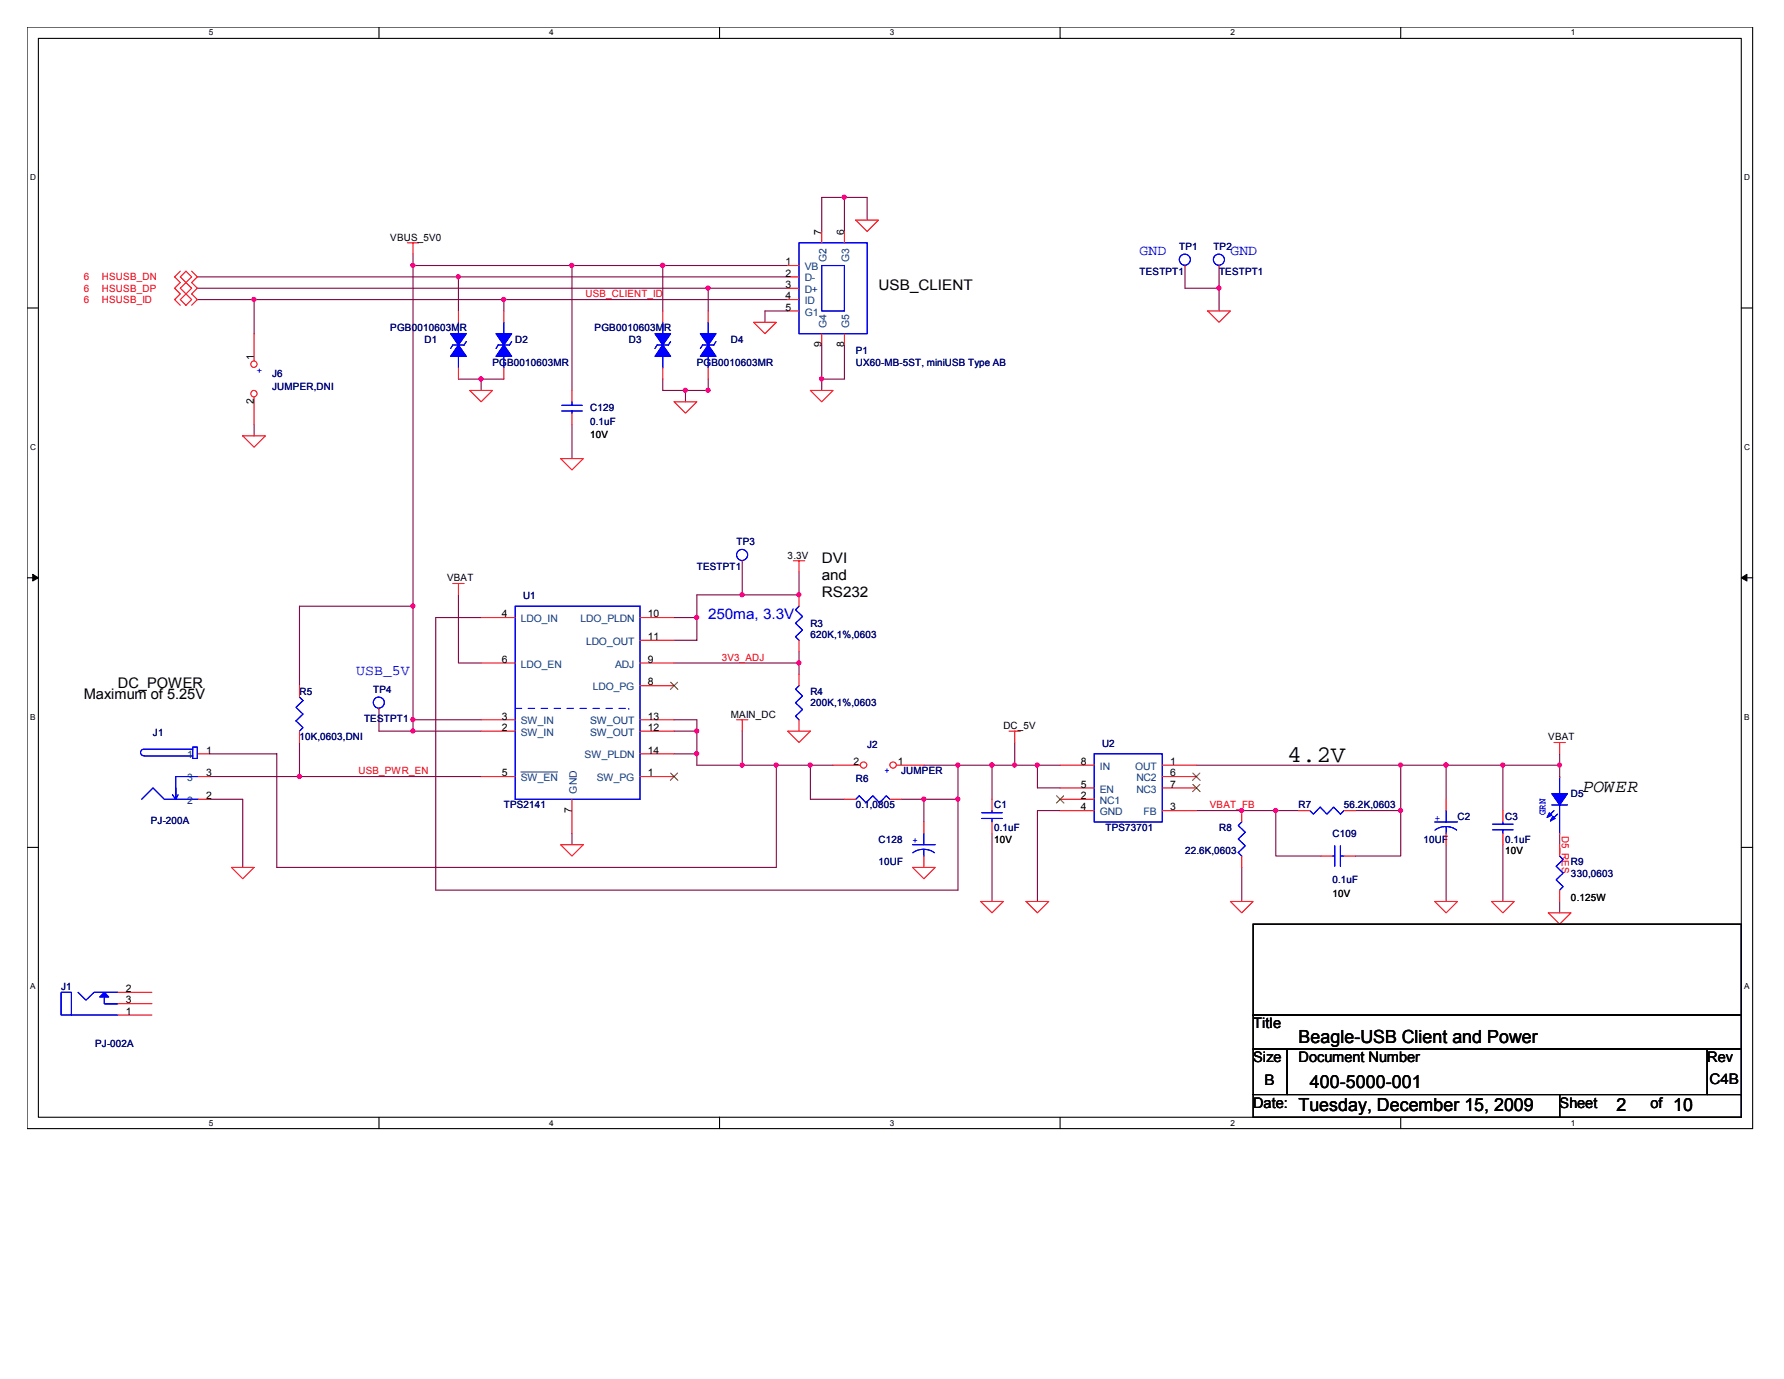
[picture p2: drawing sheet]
<svg xmlns="http://www.w3.org/2000/svg" width="279mm" height="216mm" viewBox="0 0 279 216" stroke-linecap="round" stroke-linejoin="round" font-family="sans-serif">
<path d="M4.2 4.2h270.3v172.5h-270.3zM6 6h266.7v168.9h-266.7z" fill="none" stroke="#000" stroke-width=".17"/>
<g fill="#fff">
<path d="M32.7 4.4h.7v1.4h-.7z"/>
<path d="M32.7 175.1h.7v1.4h-.7z"/>
</g>
<path d="M59.4 4.2v1.8M59.4 174.9v1.8" fill="none" stroke="#000" stroke-width=".17"/>
<g fill="#fff">
<path d="M86 4.4h.7v1.4h-.7z"/>
<path d="M86 175.1h.7v1.4h-.7z"/>
</g>
<path d="M112.7 4.2v1.8M112.7 174.9v1.8" fill="none" stroke="#000" stroke-width=".17"/>
<g fill="#fff">
<path d="M139.4 4.4h.6v1.4h-.6z"/>
<path d="M139.4 175.1h.6v1.4h-.6z"/>
</g>
<path d="M166 4.2v1.8M166 174.9v1.8" fill="none" stroke="#000" stroke-width=".17"/>
<g fill="#fff">
<path d="M192.7 4.4h.7v1.4h-.7z"/>
<path d="M192.7 175.1h.7v1.4h-.7z"/>
</g>
<path d="M219.4 4.2v1.8M219.4 174.9v1.8" fill="none" stroke="#000" stroke-width=".17"/>
<g fill="#fff">
<path d="M246 4.4h.7v1.4h-.7z"/>
<path d="M246 175.1h.7v1.4h-.7z"/>
<path d="M4.7 27.1h.9v1.4h-.9z"/>
<path d="M273.2 27.1h.9v1.4h-.9z"/>
<path d="M4.7 69.3h.9v1.4h-.9z"/>
<path d="M273.2 69.3h.9v1.4h-.9z"/>
</g>
<path d="M4.2 48.2h1.8M272.7 48.2h1.8" fill="none" stroke="#000" stroke-width=".17"/>
<g fill="#fff">
<path d="M4.7 111.5h.8v1.4h-.8z"/>
<path d="M273.2 111.5h.8v1.4h-.8z"/>
</g>
<path d="M4.2 90.5h1.8M272.7 90.5h1.8" fill="none" stroke="#000" stroke-width=".17"/>
<path d="M5.1 89.9l.9 .6-.9 .5zM272.7 90.5l.9-.6v1.1z" fill="#000" stroke="#000" stroke-width=".16"/>
<g fill="#fff">
<path d="M4.7 153.8h.8v1.4h-.8z"/>
<path d="M273.2 153.8h.8v1.4h-.8z"/>
</g>
<path d="M4.2 132.7h1.8M272.7 132.7h1.8M196.3 144.7h76.4v14.2h-76.4zM196.3 158.9h76.4v5.4h-76.4zM196.3 164.3h5.3v7.1h-5.3zM196.3 171.4h48v3.5h-48zM201.6 164.3h65.8v7.1h-65.8zM244.3 171.4h28.4v3.5h-28.4zM267.4 164.3h5.3v7.1h-5.3z" fill="none" stroke="#000" stroke-width=".17"/>
<g fill="none" stroke="#800040" stroke-width=".17">
<path d="M64.7 39.8v74.7M132.2 30.9v5.3M135.8 34.5v-3.6h-7.1v5.3M30.9 45.1h92.5M30.9 46.9h92.5M30.9 43.3h92.5M39.8 46.9v5.3M64.7 41.6h24.9M71.8 43.3v5.4M71.8 59.4h7.1M75.4 59.4v1.7M78.9 46.9v1.8"/>
<path d="M103.8 41.6h-14.2v19.5M103.8 41.6v7.1M103.8 59.4v1.7h7.1v-1.7M103.8 41.6h19.6M110.9 45.1v3.6M123.4 48.7h-3.6v1.8M128.7 54v7.1M132.2 54v5.4h-3.5M185.6 41.6v3.5h5.3M190.9 41.6v7.1M39.8 66.5v1.7M89.6 66.5v5.3"/>
<path d="M107.4 61.1v1.8M64.7 94.9h-17.8v12.5M71.8 93.1v10.7h3.6M75.4 96.7h-7.2v42.7h81.8v-19.6M105.6 96.7h3.5M116.2 87.8v5.3M125.1 89.6v3.5h-16v7.1h-3.5M32.9 118h10.4v17.8h78.3v-16M46.9 116.2v5.4M59.4 110.9v3.6h16M64.7 112.7h10.7M105.6 112.7h3.5v7.1h21.4"/>
<path d="M105.6 114.5h3.5M105.6 103.8h19.5M105.6 118h3.5M116.2 114.5v5.3M125.1 102v3.6M126.9 119.8v5.3h5.3M144.7 119.8h21.3M155.4 119.8v5.3M158.9 116.2v3.6M162.5 119.8v3.6h3.5M187.4 119.8h56.9M219.4 119.8v7.1"/>
<path d="M226.5 119.8v5.3M235.4 119.8v7.1M244.3 118v3.6M32.9 125.1h5.1v10.7M32.9 121.6h42.5M89.6 130.5v1.7M141.1 125.1h3.6M150 125.1h-5.3v3.6M155.4 130.5v10.6M166 126.9h-3.5v14.2M187.4 126.9h12.4v7.1h7.1M194.5 135.8v5.3"/>
<path d="M199.8 126.9h3.6M212.3 126.9h7.1M219.4 126.9v7.1h-7.1M226.5 132.2v8.9M235.4 132.2v8.9M244.3 130.5v1.7M244.3 141.1v1.8"/>
</g>
<g fill="#f0f" stroke="#f0f" stroke-width=".17">
<circle cx="64.7" cy="112.7" r=".32"/>
<circle cx="71.8" cy="43.3" r=".32"/>
<circle cx="132.2" cy="30.9" r=".32"/>
<circle cx="110.9" cy="61.1" r=".32"/>
<circle cx="109.1" cy="96.7" r=".32"/>
<circle cx="125.1" cy="103.8" r=".32"/>
<circle cx="128.7" cy="59.3" r=".32"/>
<circle cx="110.9" cy="45.1" r=".32"/>
<circle cx="126.9" cy="119.8" r=".32"/>
<circle cx="116.2" cy="93.1" r=".32"/>
<circle cx="125.1" cy="93.1" r=".32"/>
<circle cx="64.7" cy="114.4" r=".32"/>
<circle cx="64.7" cy="41.5" r=".32"/>
<circle cx="89.6" cy="41.5" r=".32"/>
<circle cx="103.8" cy="41.5" r=".32"/>
<circle cx="64.7" cy="94.9" r=".32"/>
<circle cx="226.5" cy="119.8" r=".32"/>
<circle cx="235.3" cy="119.8" r=".32"/>
<circle cx="107.3" cy="61.1" r=".32"/>
<circle cx="109.1" cy="118" r=".32"/>
<circle cx="190.9" cy="45.1" r=".32"/>
<circle cx="109.1" cy="114.4" r=".32"/>
<circle cx="75.3" cy="59.3" r=".32"/>
<circle cx="219.3" cy="119.8" r=".32"/>
<circle cx="244.2" cy="119.8" r=".32"/>
<circle cx="194.5" cy="126.9" r=".32"/>
<circle cx="219.3" cy="126.9" r=".32"/>
<circle cx="199.8" cy="126.9" r=".32"/>
<circle cx="155.3" cy="119.8" r=".32"/>
<circle cx="144.7" cy="125.1" r=".32"/>
<circle cx="150" cy="119.8" r=".32"/>
<circle cx="121.6" cy="119.8" r=".32"/>
<circle cx="150" cy="125.1" r=".32"/>
<circle cx="158.9" cy="119.8" r=".32"/>
<circle cx="162.5" cy="119.8" r=".32"/>
<circle cx="46.9" cy="121.6" r=".32"/>
<circle cx="116.2" cy="119.8" r=".32"/>
<circle cx="39.8" cy="46.9" r=".32"/>
<circle cx="78.9" cy="46.9" r=".32"/>
</g>
<g fill="none" stroke="#f00" stroke-width=".17">
<path d="M63.8 38h1.8M64.7 38v1.8M128.7 36.2v1.8M132.2 36.2v1.8M134 34.5h3.6l-1.8 1.7zM28.2 42.5l-.9 .8 .9 .9-.9 .9 .9 .9-.9 .9 .9 .9M28.2 43.3l.9-.8 .9 .8-.9 .9zM29.1 46l.9 .9-.9 .9-.9-.9zM29.1 44.2l.9 .9-.9 .9M29.1 44.2l-.9 .9 .9 .9M30 42.5l.9 .8-.9 .9 .9 .9-.9 .9 .9 .9-.9 .9M71.8 48.7v1.8"/>
<path d="M71.8 57.6v1.8M118 50.5h3.6l-1.8 1.7zM123.4 43.3h1.7M123.4 45.1h1.7M123.4 41.6h1.7M123.4 46.9h1.7M123.4 48.7h1.7M128.7 52.2v1.8M132.2 52.2v1.8M189.1 48.7h3.6l-1.8 1.8zM190.9 41.6h.1M38 68.2h3.6l-1.8 1.8z"/>
<path d="M73.6 61.1h3.5l-1.7 1.8zM87.8 71.8h3.6l-1.8 1.8zM89.6 61.1v1.8M89.6 64.7v1.8M105.6 62.9h3.5l-1.7 1.8zM126.9 61.1h3.6l-1.8 1.8zM70.9 91.4h1.8M71.8 91.4v1.7M116.2 87.8h.1M124.2 87.8h1.8M125.1 87.8v1.8M125.1 93.1v1.8"/>
<path d="M46.9 107.4v1.7M46.9 114.5v1.7M59.4 110.9h.1M115.4 112.7h1.7M116.2 112.7v1.8M123.4 114.5h3.5l-1.8 1.7zM125.1 100.2v1.8M125.1 105.6v1.8M125.1 112.7v1.8M158 114.5h1.8M158.9 114.5v1.7M243.4 116.2h1.8"/>
<path d="M244.3 116.2v1.8M36.2 135.8h3.6l-1.8 1.8zM87.8 132.2h3.6l-1.8 1.8zM132.2 125.1h1.8M139.4 125.1h1.7M142.9 135.8h3.6l-1.8 1.8zM155.4 125.1v1.8M155.4 128.7v1.8M203.4 126.9h1.7M206.9 134h1.8M210.5 134h1.8M210.5 126.9h1.8"/>
<path d="M153.6 141.1h3.5l-1.7 1.8zM160.7 141.1h3.6l-1.8 1.8zM192.7 141.1h3.6l-1.8 1.8zM224.7 141.1h3.6l-1.8 1.8zM233.6 141.1h3.6l-1.8 1.8zM242.5 142.9h3.5l-1.7 1.8z"/>
</g>
<g fill="none" stroke="#00f" stroke-width=".17">
<path d="M125.1 38h10.7v14.2h-10.7zM71.8 50.5v1.7M71.8 55.8v1.8M73 53.5l-.3 .5h-1.8l-.3 .6M128.7 41.6h3.5v7.1h-3.5zM88 63.5h3.2M88 64.3h3.2M89.6 62.9v.6M89.6 64.3v.4M125.1 94.9l-.5 .6 1.1 1-1.1 1.1 1.1 1-1.1 1.1 .5 .5M46.9 109.1l.6 .6-1.1 1 1.1 1.1-1.1 1.1 1.1 1-.6 .6M125.1 107.4l-.5 .5 1.1 1.1-1.1 1 1.1 1.1-1.1 1 .5 .6"/>
<path d="M134 125.1l.6-.5 1 1.1 1.1-1.1 1.1 1.1 1-1.1 .6 .5M153.8 128.1h3.2M153.8 127.3h3.2M155.4 126.9v.4M155.4 128.1v.6M205.1 126.9l.6 .6 1.1-1.1 1 1.1 1.1-1.1 1 1.1 .6-.6M208.7 134h.3M209 132.4v3.2M209.9 134h.6M209.9 132.4v3.2"/>
<circle cx="190.9" cy="40.7" r=".87"/>
<circle cx="116.2" cy="86.9" r=".87"/>
<circle cx="59.3" cy="110" r=".87"/>
</g>
<g fill="#00f" stroke="#00f" stroke-width=".17">
<path d="M71.8 54l1.2 1.8h-2.4z" fill-rule="evenodd"/>
<path d="M70.6 52.2h2.4l-1.2 1.8z" fill-rule="evenodd"/>
<path d="M71.8 54l1.2 1.8h-2.4z" fill-rule="evenodd"/>
<path d="M70.6 52.2h2.4l-1.2 1.8z" fill-rule="evenodd"/>
</g>
<circle cx="39.8" cy="57" r=".5" fill="#fff" stroke="#f00" stroke-width=".17"/>
<path d="M39.8 52.2v4.3" fill="none" stroke="#f00" stroke-width=".17"/>
<circle cx="39.8" cy="61.6" r=".5" fill="#fff" stroke="#f00" stroke-width=".17"/>
<g fill="none" stroke="#f00" stroke-width=".17">
<path d="M103.8 48.7v1.8M103.8 57.6v1.8M185.6 41.6h.1M39.8 62.2v4.3M75.4 96.7h5.3M100.2 96.7h5.4M75.4 103.8h5.3M75.4 114.5h5.3M75.4 112.7h5.3M100.2 103.8h5.4M100.2 114.5h5.4M100.2 100.2h5.4"/>
<path d="M100.2 107.4h5.4M100.2 118h5.4M100.2 112.7h5.4M75.4 121.6h5.3M89.6 125.1v5.4M100.2 121.6h5.4M194.5 126.9v1.8M194.5 134v1.8M226.5 125.1v1.8M226.5 130.5v1.7"/>
</g>
<g fill="none" stroke="#00f" stroke-width=".17">
<path d="M103.8 50.5v1.7M103.8 55.8v1.8M105 53.5l-.3 .5h-1.8l-.3 .6M80.7 94.9h19.5v30.2h-19.5zM194.5 128.7l-.6 .5 1.1 1.1-1.1 1.1 1.1 1-1.1 1.1 .6 .5M224.7 128.7h3.6M224.7 130a2.88 2.88 0 0 1 3.4 0M226.5 126.9v1.8M226.5 129.4v1.1"/>
<circle cx="185.6" cy="40.7" r=".87"/>
</g>
<path d="M80.7 110.9h17.8M98.5 110.9h.1" fill="none" stroke="#fff" stroke-width=".16" stroke-dasharray="1 1 1 1 1 1 1 1"/>
<path d="M80.7 110.9h17.8M98.5 110.9h.1" fill="none" stroke="#00f" stroke-width=".16" stroke-dasharray="1 1 1 1 1 1 1 1"/>
<path d="M105 106.8l1.2 1.1M106.1 106.8l-1.1 1.1M105 121l1.2 1.2M106.1 121l-1.1 1.2" fill="none" stroke="#804000" stroke-width=".16"/>
<path d="M81.6 120.9h5.7" fill="none" stroke="#004080" stroke-width=".16"/>
<g fill="#00f" stroke="#00f" stroke-width=".17">
<path d="M103.8 54l1.2 1.8h-2.4z" fill-rule="evenodd"/>
<path d="M102.6 52.2h2.4l-1.2 1.8z" fill-rule="evenodd"/>
<path d="M103.8 54l1.2 1.8h-2.4z" fill-rule="evenodd"/>
<path d="M102.6 52.2h2.4l-1.2 1.8z" fill-rule="evenodd"/>
</g>
<circle cx="139.9" cy="119.8" r=".5" fill="#fff" stroke="#f00" stroke-width=".17"/>
<path d="M140.4 119.8h4.3" fill="none" stroke="#f00" stroke-width=".17"/>
<circle cx="135.3" cy="119.8" r=".5" fill="#fff" stroke="#f00" stroke-width=".17"/>
<g fill="none" stroke="#f00" stroke-width=".17">
<path d="M78.9 48.7v1.8M78.9 57.6v1.8M110.9 48.7v1.8M110.9 57.6v1.8M31.1 118h1.8M130.5 119.8h4.2M166 119.8h5.4M182 119.8h5.4M31.1 125.1h1.8M31.1 121.6h1.8M144.7 128.7v1.8M144.7 134v1.8"/>
<path d="M166 123.4h5.4M166 126.9h5.4M166 125.1h5.4M182 123.4h5.4M182 126.9h5.4M182 121.6h5.4M235.4 126.9v1.8M235.4 130.5v1.7M244.3 130.5h.1M244.3 121.6h.1M244.3 132.2v1.8M244.3 139.4v1.7"/>
<path d="M18.5 155.4h5.3M18.5 157.1h5.3M18.5 158.9h5.3"/>
</g>
<g fill="none" stroke="#00f" stroke-width=".17">
<path d="M78.9 50.5v1.7M78.9 55.8v1.8M80.1 53.5l-.3 .5h-1.8l-.3 .6M110.9 50.5v1.7M110.9 55.8v1.8M112.1 53.5l-.3 .5h-1.8l-.3 .6M22.5 117.3a.51 .51 0 0 0-.5 .5 .51 .51 0 0 0 .5 .5M22.6 117.3h7.6M22.6 118.4h7.6M30.2 117h.7v1.7h-.7zM171.4 118h10.6v10.7h-10.6zM22.2 125.1l1.8-1.7 1.7 1.7h5.4"/>
<path d="M27 124.4l.5 .7 .4-.7M31.1 121.6h-3.6v3.5v-1.7M142.9 132.2h3.6M143 133.5a2.88 2.88 0 0 1 3.3 0M144.7 130.5v1.7M144.7 133v1M233.8 129.9h3.2M233.8 129h3.2M235.4 128.7v.3M235.4 129.9v.6M243 126h2.5M243.4 126.9l-1.1 1.1"/>
<path d="M243.9 127.5l-1.1 1M244.3 134l.5 .6-1.1 1 1.1 1.1-1.1 1.1 1.1 1-.5 .6M244.3 121.6v8.9M9.6 155.4h1.6v3.5h-1.6zM11.2 158.9h7.3M12.2 155.4l1.3 1.2 1.2-1.2h3.8M16.3 156.1v1h2.2h-2.2"/>
</g>
<g fill="#00f" stroke="#00f" stroke-width=".17">
<path d="M243.2 127.8l.3 .3-.7 .4z" fill-rule="evenodd"/>
<path d="M242.7 127.3l.3 .3-.7 .4z" fill-rule="evenodd"/>
<path d="M243 124.2h2.5l-1.2 1.8z" fill-rule="evenodd"/>
<path d="M243.2 127.8l.3 .3-.7 .4z" fill-rule="evenodd"/>
<path d="M242.7 127.3l.3 .3-.7 .4z" fill-rule="evenodd"/>
<path d="M243 124.2h2.5l-1.2 1.8z" fill-rule="evenodd"/>
<path d="M78.9 54l1.2 1.8h-2.4z" fill-rule="evenodd"/>
<path d="M77.7 52.2h2.4l-1.2 1.8z" fill-rule="evenodd"/>
<path d="M78.9 54l1.2 1.8h-2.4z" fill-rule="evenodd"/>
<path d="M77.7 52.2h2.4l-1.2 1.8z" fill-rule="evenodd"/>
<path d="M110.9 54l1.2 1.8h-2.4z" fill-rule="evenodd"/>
<path d="M109.7 52.2h2.4l-1.2 1.8z" fill-rule="evenodd"/>
<path d="M110.9 54l1.2 1.8h-2.4z" fill-rule="evenodd"/>
<path d="M109.7 52.2h2.4l-1.2 1.8z" fill-rule="evenodd"/>
<path d="M16.3 155.4l.7 .7h-1.4z" fill-rule="evenodd"/>
<path d="M16.3 155.4l.7 .7h-1.4z" fill-rule="evenodd"/>
</g>
<path d="M165.5 124.6l1.1 1.1M166.6 124.6l-1.2 1.1M186.8 121l1.2 1.2M186.8 122.8l1.2 1.2M187.9 121l-1.1 1.2M187.9 122.8l-1.1 1.2" fill="none" stroke="#804000" stroke-width=".16"/>
<g fill="#f0f" stroke="#f0f" stroke-width=".17">
<circle cx="64.7" cy="112.7" r=".32"/>
<circle cx="71.8" cy="43.3" r=".32"/>
<circle cx="132.2" cy="30.9" r=".32"/>
<circle cx="110.9" cy="61.1" r=".32"/>
<circle cx="109.1" cy="96.7" r=".32"/>
<circle cx="125.1" cy="103.8" r=".32"/>
<circle cx="128.7" cy="59.3" r=".32"/>
<circle cx="110.9" cy="45.1" r=".32"/>
<circle cx="126.9" cy="119.8" r=".32"/>
<circle cx="116.2" cy="93.1" r=".32"/>
<circle cx="125.1" cy="93.1" r=".32"/>
<circle cx="64.7" cy="114.4" r=".32"/>
<circle cx="64.7" cy="41.5" r=".32"/>
<circle cx="89.6" cy="41.5" r=".32"/>
<circle cx="103.8" cy="41.5" r=".32"/>
<circle cx="64.7" cy="94.9" r=".32"/>
<circle cx="226.5" cy="119.8" r=".32"/>
<circle cx="235.3" cy="119.8" r=".32"/>
<circle cx="107.3" cy="61.1" r=".32"/>
<circle cx="109.1" cy="118" r=".32"/>
<circle cx="190.9" cy="45.1" r=".32"/>
<circle cx="109.1" cy="114.4" r=".32"/>
<circle cx="75.3" cy="59.3" r=".32"/>
<circle cx="219.3" cy="119.8" r=".32"/>
<circle cx="244.2" cy="119.8" r=".32"/>
<circle cx="194.5" cy="126.9" r=".32"/>
<circle cx="219.3" cy="126.9" r=".32"/>
<circle cx="199.8" cy="126.9" r=".32"/>
<circle cx="155.3" cy="119.8" r=".32"/>
<circle cx="144.7" cy="125.1" r=".32"/>
<circle cx="150" cy="119.8" r=".32"/>
<circle cx="121.6" cy="119.8" r=".32"/>
<circle cx="150" cy="125.1" r=".32"/>
<circle cx="158.9" cy="119.8" r=".32"/>
<circle cx="162.5" cy="119.8" r=".32"/>
<circle cx="46.9" cy="121.6" r=".32"/>
<circle cx="116.2" cy="119.8" r=".32"/>
<circle cx="39.8" cy="46.9" r=".32"/>
<circle cx="78.9" cy="46.9" r=".32"/>
</g>
<text font-size="3.7" x="201.6" y="119.3">4.2V</text>
<g font-size="2.8">
<text x="247.8" y="124">POWER</text>
<text x="203.4" y="163.2">Beagle-USB Client and Power</text>
<text x="203.4" y="173.9">Tuesday, December 15, 2009</text>
<text x="205.1" y="170.3">400-5000-001</text>
<text x="253.2" y="173.9">2</text>
<text x="262" y="173.9">10</text>
</g>
<g font-size="2.3" fill="#00f">
<text x="178.5" y="39.9">GND</text>
<text x="192.7" y="39.9">GND</text>
<text x="110.9" y="97">250ma, 3.3V</text>
<text x="55.8" y="105.7">USB_5V</text>
</g>
<g font-size="2.3">
<text x="137.6" y="45.4">USB_CLIENT</text>
<text x="128.7" y="88.1">DVI</text>
<text x="128.7" y="90.8">and</text>
<text x="128.7" y="93.4">RS232</text>
<text x="18.5" y="107.7">DC_POWER</text>
<text x="13.1" y="109.4">Maximum of 5.25V</text>
<text x="196.3" y="161">Title</text>
<text x="196.3" y="166.3">Size</text>
<text x="203.4" y="166.3">Document Number</text>
<text x="267.4" y="166.3">Rev</text>
<text x="196.3" y="173.4">Date:</text>
<text x="198" y="169.9">B</text>
<text x="244.3" y="173.4">Sheet</text>
<text x="258.5" y="173.4">of</text>
<text x="267.7" y="169.7">C4B</text>
</g>
<g font-size="1.6">
<text x="61.1" y="37.7">VBUS_5V0</text>
<text x="123" y="41.5">1</text>
<text x="128.7" y="36.8" transform="rotate(-90 128.7 36.8)">7</text>
<text x="132.2" y="36.8" transform="rotate(-90 132.2 36.8)">6</text>
<text x="123" y="43.3">2</text>
<text x="123" y="45.1">3</text>
<text x="123" y="46.9">4</text>
<text x="123" y="48.6">5</text>
<text x="39.8" y="56.3" transform="rotate(-90 39.8 56.3)">1</text>
<text x="128.7" y="54.4" transform="rotate(-90 128.7 54.4)">9</text>
<text x="132.2" y="54.4" transform="rotate(-90 132.2 54.4)">8</text>
<text x="39.8" y="63.2" transform="rotate(-90 39.8 63.2)">2</text>
<text x="92.4" y="68.6">10V</text>
<text x="123.4" y="87.5">3.3V</text>
<text x="70" y="91">VBAT</text>
<text x="78.6" y="96.6">4</text>
<text x="101.5" y="96.6">10</text>
<text x="101.5" y="100.2">11</text>
<text x="78.6" y="103.8">6</text>
<text x="101.5" y="107.3">8</text>
<text x="101.5" y="103.8">9</text>
<text x="78.6" y="112.6">3</text>
<text x="101.5" y="112.6">13</text>
<text x="114.5" y="112.4">MAIN_DC</text>
<text x="32.3" y="118">1</text>
<text x="78.6" y="114.4">2</text>
<text x="101.5" y="114.4">12</text>
<text x="101.5" y="118">14</text>
<text x="133.7" y="119.8">2</text>
<text x="140.6" y="119.8">1</text>
<text x="157.1" y="114.1">DC_5V</text>
<text x="169.2" y="119.8">8</text>
<text x="183.3" y="119.8">1</text>
<text x="242.5" y="115.9">VBAT</text>
<text x="32.3" y="121.5">3</text>
<text x="32.3" y="125.1">2</text>
<text x="78.6" y="121.5">5</text>
<text x="101.5" y="121.5">1</text>
<text x="169.2" y="123.3">5</text>
<text x="169.2" y="125.1">2</text>
<text x="183.3" y="121.5">6</text>
<text x="183.3" y="123.3">7</text>
<text x="89.5" y="127.3" transform="rotate(-90 89.5 127.3)">7</text>
<text x="155.7" y="131.9">10V</text>
<text x="169.2" y="126.9">4</text>
<text x="183.3" y="126.9">3</text>
<text x="235.7" y="133.7">10V</text>
<text x="208.7" y="140.5">10V</text>
<text x="246" y="141.1">0.125W</text>
<text x="19.7" y="155.3">2</text>
<text x="19.7" y="157.1">3</text>
<text x="19.7" y="158.9">1</text>
</g>
<g font-size="1.6" fill="#004080">
<text x="129.5" y="41.1" transform="rotate(-90 129.5 41.1)">G2</text>
<text x="133" y="41.1" transform="rotate(-90 133 41.1)">G3</text>
<text x="126" y="44.1">D-</text>
<text x="126" y="45.8">D+</text>
<text x="126" y="42.3">VB</text>
<text x="126" y="47.6">ID</text>
<text x="126" y="49.4">G1</text>
<text x="129.5" y="51.3" transform="rotate(-90 129.5 51.3)">G4</text>
<text x="133" y="51.3" transform="rotate(-90 133 51.3)">G5</text>
<text x="81.6" y="97.4">LDO_IN</text>
<text x="90.9" y="97.4">LDO_PLDN</text>
<text x="91.8" y="101">LDO_OUT</text>
<text x="81.6" y="104.5">LDO_EN</text>
<text x="96.4" y="104.5">ADJ</text>
<text x="81.6" y="113.4">SW_IN</text>
<text x="92.4" y="113.4">SW_OUT</text>
<text x="92.8" y="108.1">LDO_PG</text>
<text x="29.3" y="118.7">1</text>
<text x="81.6" y="115.2">SW_IN</text>
<text x="91.6" y="118.7">SW_PLDN</text>
<text x="92.4" y="115.2">SW_OUT</text>
<text x="29.3" y="122.3">3</text>
<text x="29.3" y="125.9">2</text>
<text x="81.6" y="122.3">SW_EN</text>
<text x="90.3" y="124.2" transform="rotate(-90 90.3 124.2)">GND</text>
<text x="93.5" y="122.3">SW_PG</text>
<text x="172.3" y="120.5">IN</text>
<text x="172.3" y="124.1">EN</text>
<text x="172.3" y="125.9">NC1</text>
<text x="177.8" y="120.5">OUT</text>
<text x="178" y="122.3">NC2</text>
<text x="178" y="124.1">NC3</text>
<text x="172.3" y="127.6">GND</text>
<text x="179.1" y="127.6">FB</text>
</g>
<g font-size="1.6" fill="#000080">
<text x="184.7" y="39.1">TP1</text>
<text x="190" y="39.1">TP2</text>
<text x="178.5" y="43">TESTPT1</text>
<text x="190.9" y="43">TESTPT1</text>
<text x="61.1" y="51.9">PGB0010603MR</text>
<text x="66.5" y="53.7">D1</text>
<text x="80.7" y="53.7">D2</text>
<text x="93.1" y="51.9">PGB0010603MR</text>
<text x="98.5" y="53.7">D3</text>
<text x="114.5" y="53.7">D4</text>
<text x="42.6" y="59">J6</text>
<text x="77.1" y="57.2">PGB0010603MR</text>
<text x="109.1" y="57.2">PGB0010603MR</text>
<text x="134" y="55.5">P1</text>
<text x="134" y="57.2">UX60-MB-5ST, miniUSB Type AB</text>
<text x="42.6" y="61.1">JUMPER,DNI</text>
<text x="92.4" y="64.3">C129</text>
<text x="92.4" y="66.5">0.1uF</text>
<text x="109.1" y="89.2">TESTPT1</text>
<text x="115.4" y="85.3">TP3</text>
<text x="81.9" y="93.9">U1</text>
<text x="126.9" y="98.1">R3</text>
<text x="126.9" y="99.9">620K,1%,0603</text>
<text x="46.9" y="108.8">R5</text>
<text x="57" y="113.1">TESTPT1</text>
<text x="58.5" y="108.5">TP4</text>
<text x="126.9" y="108.8">R4</text>
<text x="126.9" y="110.6">200K,1%,0603</text>
<text x="24" y="115.2">J1</text>
<text x="46.9" y="115.9">10K,0603,DNI</text>
<text x="135.8" y="117.1">J2</text>
<text x="172.6" y="117">U2</text>
<text x="134" y="122.5">R6</text>
<text x="141.1" y="121.2">JUMPER</text>
<text x="246" y="124.8">D5</text>
<text x="23.6" y="129.1">PJ-200A</text>
<text x="78.9" y="126.6">TPS2141</text>
<text x="134" y="126.6">0.1,0805</text>
<text x="137.6" y="131.9">C128</text>
<text x="155.7" y="126.6">C1</text>
<text x="155.7" y="130.1">0.1uF</text>
<text x="173.1" y="130.1">TPS73701</text>
<text x="190.9" y="130.1">R8</text>
<text x="203.4" y="126.6">R7</text>
<text x="208.7" y="131">C109</text>
<text x="210.5" y="126.6">56.2K,0603</text>
<text x="222.9" y="131.9">10UF</text>
<text x="228.3" y="128.4">C2</text>
<text x="235.7" y="128.4">C3</text>
<text x="235.7" y="131.9">0.1uF</text>
<text x="137.6" y="135.5">10UF</text>
<text x="185.6" y="133.7">22.6K,0603</text>
<text x="246" y="135.5">R9</text>
<text x="246" y="137.2">330,0603</text>
<text x="208.7" y="138.3">0.1uF</text>
<text x="9.6" y="155">J1</text>
<text x="14.9" y="163.9">PJ-002A</text>
</g>
<g font-size="1.6" fill="#f00">
<text x="13.1" y="47.5">6</text>
<text x="13.1" y="43.9">6</text>
<text x="13.1" y="45.7">6</text>
<text x="16" y="47.5">HSUSB_ID</text>
<text x="16" y="43.9">HSUSB_DN</text>
<text x="16" y="45.7">HSUSB_DP</text>
<text x="91.7" y="46.6">USB_CLIENT_ID</text>
<text x="113" y="103.5">3V3_ADJ</text>
<text x="56.1" y="121.2">USB_PWR_EN</text>
<text x="189.5" y="126.6">VBAT_FB</text>
<text x="244.6" y="130.8" transform="rotate(90 244.6 130.8)">D5_RES</text>
</g>
<g font-size="1.6" fill="#00f">
<text x="40.2" y="57.6" transform="rotate(90 40.2 57.6)">+</text>
<text x="139.4" y="120.3" transform="rotate(180 139.4 120.3)">+</text>
<text x="224.7" y="128.5">+</text>
<text x="242.1" y="127.6" transform="rotate(-90 242.1 127.6)">GRN</text>
<text x="142.9" y="132">+</text>
</g>
<g font-size="1.3">
<text x="32.7" y="5.5">5</text>
<text x="86" y="5.5">4</text>
<text x="139.4" y="5.5">3</text>
<text x="192.7" y="5.5">2</text>
<text x="246" y="5.5">1</text>
<text x="4.7" y="28.2">D</text>
<text x="273.2" y="28.2">D</text>
<text x="4.7" y="70.4">C</text>
<text x="273.2" y="70.4">C</text>
<text x="4.7" y="112.7">B</text>
<text x="273.2" y="112.7">B</text>
<text x="4.7" y="154.9">A</text>
<text x="273.2" y="154.9">A</text>
<text x="32.7" y="176.2">5</text>
<text x="86" y="176.2">4</text>
<text x="139.4" y="176.2">3</text>
<text x="192.7" y="176.2">2</text>
<text x="246" y="176.2">1</text>
</g>
</svg>
